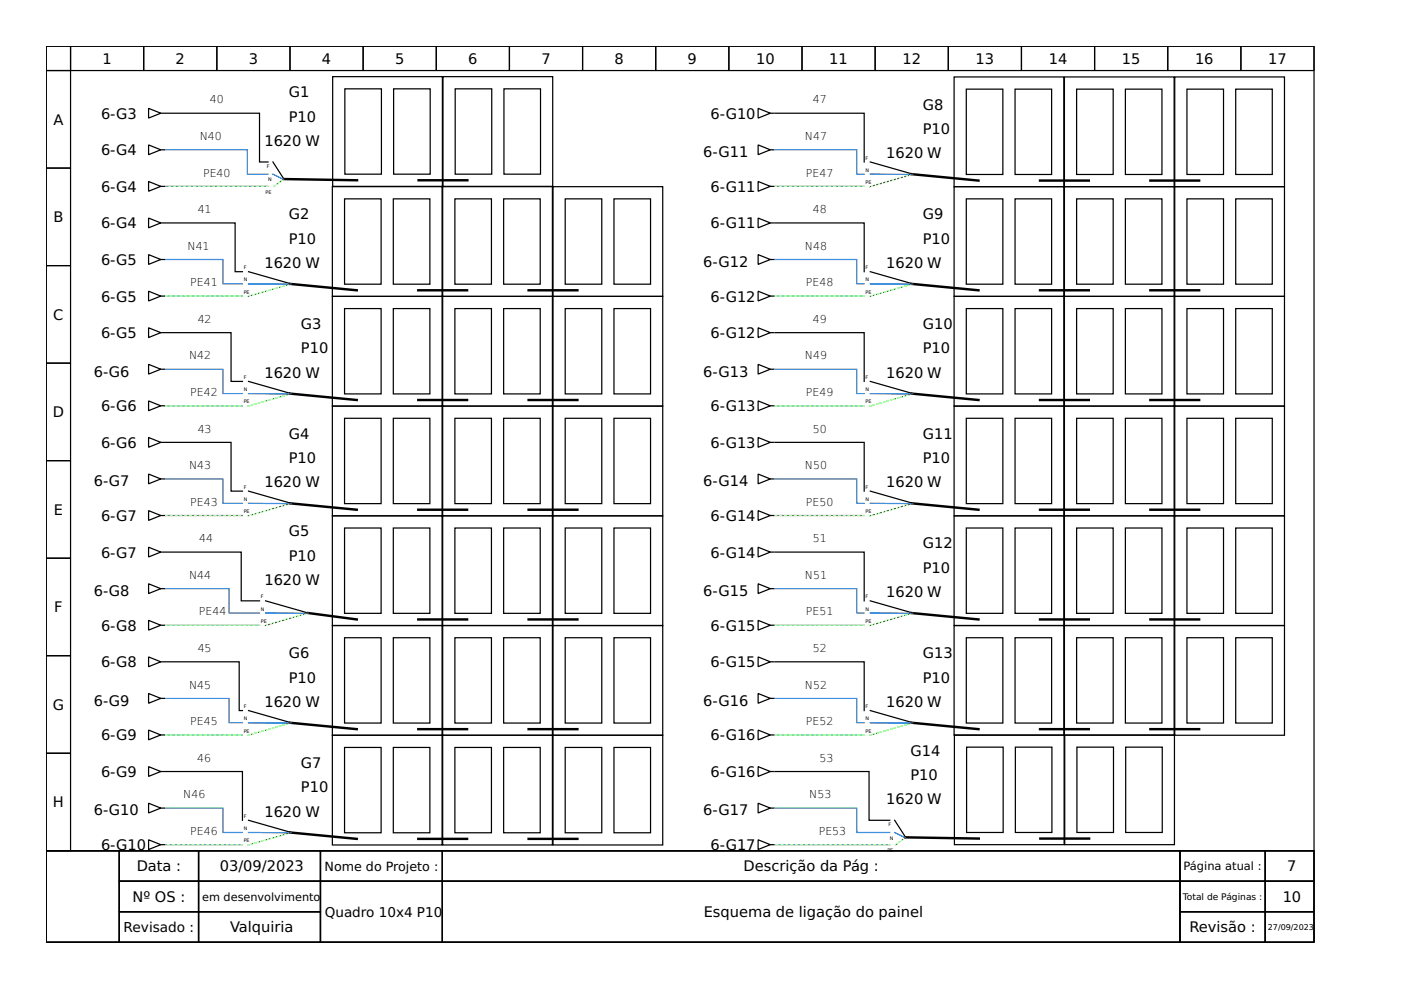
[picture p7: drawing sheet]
<svg xmlns="http://www.w3.org/2000/svg" width="297mm" height="210mm" viewBox="0 0 297 210" stroke-linecap="round" stroke-linejoin="round" font-family="sans-serif">
<g fill="none" stroke="#000" stroke-width=".26">
<path d="M9.8 9.8h268.8v170.6h-268.8zM9.8 9.8h5.2v5.2h-5.2zM9.8 15h5.2v20.6h-5.2zM15 9.8h15.5v5.2h-15.5zM30.5 9.8h15.5v5.2h-15.5zM46 9.8h15.5v5.2h-15.5zM61.5 9.8h15.5v5.2h-15.5zM70.5 16.3h23.3v23.2h-23.3zM73.1 18.8h7.8v18.1h-7.8zM77 9.8h15.5v5.2h-15.5zM83.5 18.8h7.7v18.1h-7.7zM92.5 9.8h15.5v5.2h-15.5z"/>
<path d="M93.9 16.3h23.3v23.2h-23.3zM96.5 18.8h7.8v18.1h-7.8zM106.8 18.8h7.8v18.1h-7.8zM108 9.8h15.5v5.2h-15.5zM123.5 9.8h15.5v5.2h-15.5zM139 9.8h15.5v5.2h-15.5zM154.5 9.8h15.5v5.2h-15.5zM170 9.8h15.6v5.2h-15.6zM185.6 9.8h15.5v5.2h-15.5zM201.1 9.8h15.5v5.2h-15.5zM202.3 16.3h23.2v23.3h-23.2zM204.9 18.9h7.7v18.1h-7.7z"/>
<path d="M215.2 18.9h7.8v18.1h-7.8zM216.6 9.8h15.5v5.2h-15.5zM225.7 16.3h23.2v23.3h-23.2zM228.3 18.9h7.7v18.1h-7.7zM232.1 9.8h15.5v5.2h-15.5zM238.6 18.9h7.8v18.1h-7.8zM247.6 9.8h15.5v5.2h-15.5zM249.1 16.3h23.2v23.3h-23.2zM251.7 18.9h7.7v18.1h-7.7zM262 18.9h7.7v18.1h-7.7zM263.1 9.8h15.5v5.2h-15.5zM9.8 35.6h5.2v20.7h-5.2z"/>
<path d="M31.5 38.5l2.6 1-2.6 1zM31.5 23l2.6 1-2.6 1zM31.5 30.7l2.6 1.1-2.6 1zM34.1 31.8h.8M34.1 39.5h.8M34.1 24h.8M35.1 24h19.9v10.3h1.8M57.9 34.3l2.3 3.7M70.5 39.6h23.2v23.2h-23.2zM93.9 39.6h23.2v23.2h-23.2zM117.2 39.6h23.3v23.2h-23.3zM160.7 30.7l2.6 1.1-2.6 1z"/>
<path d="M160.7 38.5l2.6 1-2.6 1zM160.7 23l2.6 1-2.6 1zM163.3 31.8h.8M163.3 39.5h.8M163.3 24h.8M164.4 24h18.8v10.3M184.5 34.3l9.1 2.6M202.3 39.6h23.2v23.2h-23.2zM225.7 39.6h23.2v23.2h-23.2zM249.1 39.6h23.2v23.2h-23.2zM9.8 56.3h5.2v20.7h-5.2zM31.5 46.2l2.6 1.1-2.6 1z"/>
<path d="M31.5 54l2.6 1-2.6 1.1zM34.1 47.3h.8M34.1 55h.8M35.1 47.3h14.8v10.3h1.5M52.7 57.6l9 2.6M73.1 42.2h7.7v18.1h-7.7zM83.4 42.2h7.7v18.1h-7.7zM96.4 42.2h7.8v18.1h-7.8zM106.8 42.2h7.7v18.1h-7.7zM119.8 42.2h7.8v18.1h-7.8zM130.2 42.2h7.7v18.1h-7.7zM160.7 46.2l2.6 1.1-2.6 1z"/>
<path d="M160.7 54l2.6 1-2.6 1.1zM163.3 47.3h.8M163.3 55h.8M164.4 47.3h18.8v10.3M184.5 57.6l9.1 2.6M204.9 42.2h7.7v18.1h-7.7zM215.2 42.2h7.8v18.1h-7.8zM228.3 42.2h7.7v18.1h-7.7zM238.6 42.2h7.8v18.1h-7.8zM251.7 42.2h7.7v18.1h-7.7zM262 42.2h7.7v18.1h-7.7zM9.8 77h5.2v20.7h-5.2z"/>
<path d="M31.5 69.5l2.6 1-2.6 1.1zM31.5 77.3l2.6 1-2.6 1zM31.5 61.7l2.6 1.1-2.6 1zM34.1 70.5h.8M34.1 78.3h.8M34.1 62.8h.8M35.1 70.5h13.9v10.4h2.4M70.5 62.8h23.2v23.3h-23.2zM73.1 65.4h7.7v18.1h-7.7zM83.4 65.4h7.7v18.1h-7.7zM93.9 62.8h23.2v23.3h-23.2zM96.4 65.4h7.8v18.1h-7.8z"/>
<path d="M106.8 65.4h7.7v18.1h-7.7zM117.2 62.8h23.3v23.3h-23.3zM119.8 65.4h7.8v18.1h-7.8zM130.2 65.4h7.7v18.1h-7.7zM160.7 69.5l2.6 1-2.6 1.1zM160.7 77.3l2.6 1-2.6 1zM160.7 61.7l2.6 1.1-2.6 1zM163.3 70.5h.8M163.3 78.3h.8M163.3 62.8h.8M164.4 70.5h18.8v10.4M202.3 62.8h23.2v23.3h-23.2z"/>
<path d="M204.9 65.4h7.7v18.1h-7.7zM215.2 65.4h7.8v18.1h-7.8zM225.7 62.8h23.2v23.3h-23.2zM228.3 65.4h7.7v18.1h-7.7zM238.6 65.4h7.8v18.1h-7.8zM249.1 62.8h23.2v23.3h-23.2zM251.7 65.4h7.7v18.1h-7.7zM262 65.4h7.7v18.1h-7.7zM9.8 97.7h5.2v20.6h-5.2zM31.5 92.8l2.6 1-2.6 1zM31.5 85l2.6 1-2.6 1.1zM34.1 93.8h.8"/>
<path d="M34.1 86h.8M35.1 93.8h13.9v10.3h2.4M52.7 80.9l9 2.6M70.5 86.1h23.2v23.3h-23.2zM73.1 88.7h7.7v18.1h-7.7zM83.4 88.7h7.7v18.1h-7.7zM93.9 86.1h23.2v23.3h-23.2zM96.4 88.7h7.8v18.1h-7.8zM106.8 88.7h7.7v18.1h-7.7zM117.2 86.1h23.3v23.3h-23.3zM119.8 88.7h7.8v18.1h-7.8zM130.2 88.7h7.7v18.1h-7.7z"/>
<path d="M160.7 92.8l2.6 1-2.6 1zM160.7 85l2.6 1-2.6 1.1zM163.3 93.8h.8M163.3 86h.8M164.4 93.8h18.8v10.3M184.5 80.9l9.1 2.6M202.3 86.1h23.2v23.3h-23.2zM204.9 88.7h7.7v18.1h-7.7zM215.2 88.7h7.8v18.1h-7.8zM225.7 86.1h23.2v23.3h-23.2zM228.3 88.7h7.7v18.1h-7.7zM238.6 88.7h7.8v18.1h-7.8z"/>
<path d="M249.1 86.1h23.2v23.3h-23.2zM251.7 88.7h7.7v18.1h-7.7zM262 88.7h7.7v18.1h-7.7zM9.8 118.3h5.2v20.7h-5.2zM31.5 100.5l2.6 1-2.6 1.1zM31.5 116l2.6 1.1-2.6 1zM31.5 108.3l2.6 1-2.6 1zM34.1 101.5h.8M34.1 117.1h.8M34.1 109.3h.8M35.1 117.1h16v10.3h3.9M52.7 104.1l9 2.6"/>
<path d="M70.5 109.4h23.2v23.2h-23.2zM73.1 112h7.7v18h-7.7zM83.4 112h7.7v18h-7.7zM93.9 109.4h23.2v23.2h-23.2zM96.4 112h7.8v18h-7.8zM106.8 112h7.7v18h-7.7zM117.2 109.4h23.3v23.2h-23.3zM119.8 112h7.8v18h-7.8zM130.2 112h7.7v18h-7.7zM160.7 100.5l2.6 1-2.6 1.1zM160.7 116l2.6 1.1-2.6 1zM160.7 108.3l2.6 1-2.6 1z"/>
<path d="M163.3 101.5h.8M163.3 117.1h.8M163.3 109.3h.8M164.4 117.1h18.8v10.3M184.5 104.1l9.1 2.6M202.3 109.4h23.2v23.2h-23.2zM204.9 112h7.7v18h-7.7zM215.2 112h7.8v18h-7.8zM225.7 109.4h23.2v23.2h-23.2zM228.3 112h7.7v18h-7.7zM238.6 112h7.8v18h-7.8zM249.1 109.4h23.2v23.2h-23.2z"/>
<path d="M251.7 112h7.7v18h-7.7zM262 112h7.7v18h-7.7zM9.8 139h5.2v20.7h-5.2zM31.5 139.3l2.6 1-2.6 1.1zM31.5 131.5l2.6 1.1-2.6 1zM31.5 123.8l2.6 1-2.6 1zM34.1 132.6h.8M34.1 124.8h.8M56.3 127.4l9.1 2.6M70.5 132.6h23.2v23.3h-23.2zM73.1 135.2h7.7v18.1h-7.7zM83.4 135.2h7.7v18.1h-7.7z"/>
<path d="M93.9 132.6h23.2v23.3h-23.2zM96.4 135.2h7.8v18.1h-7.8zM106.8 135.2h7.7v18.1h-7.7zM117.2 132.6h23.3v23.3h-23.3zM119.8 135.2h7.8v18.1h-7.8zM130.2 135.2h7.7v18.1h-7.7zM160.7 139.3l2.6 1-2.6 1.1zM160.7 131.5l2.6 1.1-2.6 1zM160.7 123.8l2.6 1-2.6 1zM163.3 132.6h.8M163.3 124.8h.8M184.5 127.4l9.1 2.6"/>
<path d="M202.3 132.6h23.2v23.3h-23.2zM204.9 135.2h7.7v18.1h-7.7zM215.2 135.2h7.8v18.1h-7.8zM225.7 132.6h23.2v23.3h-23.2zM228.3 135.2h7.7v18.1h-7.7zM238.6 135.2h7.8v18.1h-7.8zM249.1 132.6h23.2v23.3h-23.2zM251.7 135.2h7.7v18.1h-7.7zM262 135.2h7.7v18.1h-7.7zM9.8 159.7h5.2v20.7h-5.2zM31.5 147l2.6 1.1-2.6 1zM31.5 154.8l2.6 1-2.6 1.1z"/>
<path d="M34.1 140.3h.8M34.1 148.1h.8M34.1 155.8h.8M35.1 140.3h15.6v10.4h.7M52.7 150.7l9 2.5M70.5 155.9h23.2v23.3h-23.2zM73.1 158.5h7.7v18.1h-7.7zM83.4 158.5h7.7v18.1h-7.7zM93.9 155.9h23.2v23.3h-23.2zM96.4 158.5h7.8v18.1h-7.8zM106.8 158.5h7.7v18.1h-7.7zM117.2 155.9h23.3v23.3h-23.3z"/>
<path d="M119.8 158.5h7.8v18.1h-7.8zM130.2 158.5h7.7v18.1h-7.7zM160.7 147l2.6 1.1-2.6 1zM160.7 154.8l2.6 1-2.6 1.1zM163.3 140.3h.8M163.3 148.1h.8M163.3 155.8h.8M164.4 140.3h18.8v10.4M184.5 150.7l9.1 2.5M202.4 155.8h23.2v23.3h-23.2zM204.9 158.4h7.8v18.1h-7.8zM215.3 158.4h7.7v18.1h-7.7z"/>
<path d="M225.7 155.8h23.3v23.3h-23.3zM228.3 158.4h7.8v18.1h-7.8zM238.7 158.4h7.7v18.1h-7.7zM31.5 162.5l2.6 1.1-2.6 1zM31.5 178.1l2.6 1-2.6 1zM31.5 170.3l2.6 1-2.6 1.1zM34.1 171.3h.8M34.1 163.6h.8M34.1 179.1h.8M35.1 163.6h16.3v10.3M52.7 173.9l9 2.6M160.7 170.3l2.6 1-2.6 1.1z"/>
<path d="M160.7 162.5l2.6 1.1-2.6 1zM160.7 178.1l2.6 1-2.6 1zM163.3 171.3h.8M163.3 163.6h.8M163.3 179.1h.8M164.4 163.6h19.9v10.3h4.4M189.7 173.9l2.3 3.6M9.8 180.4h268.8v19.4h-268.8zM9.8 180.4h15.5v19.4h-15.5zM25.3 180.4h16.8v6.4h-16.8zM25.3 186.8h16.8v6.5h-16.8zM25.3 193.3h16.8v6.5h-16.8z"/>
<path d="M42.1 180.4h25.8v6.4h-25.8zM42.1 186.8h25.8v6.5h-25.8zM42.1 193.3h25.8v6.5h-25.8zM67.9 180.4h25.9v6.4h-25.9zM67.9 186.8h25.9v13h-25.9zM93.8 180.4h156.4v6.4h-156.4zM93.8 186.8h156.4v13h-156.4zM250.2 180.4h18.1v6.4h-18.1zM250.2 186.8h18.1v6.5h-18.1zM250.2 193.3h18.1v6.5h-18.1zM268.3 180.4h10.3v6.4h-10.3zM268.3 186.8h10.3v6.5h-10.3z"/>
<path d="M268.3 193.3h10.3v6.5h-10.3z"/>
</g>
<g fill="none" stroke="#000" stroke-width=".52">
<path d="M60.2 38l15.5 .2M88.8 38.2h10.3M193.3 36.9l14.2 1.4M220.5 38.3h10.3M243.9 38.3h10.3M61.5 60.2l14.1 1.3M88.7 61.5h10.3M112.1 61.5h10.3M193.3 60.2l14.2 1.3M220.5 61.5h10.3M243.9 61.5h10.3M61.5 83.5l14.1 1.3"/>
<path d="M88.7 84.8h10.3M112.1 84.8h10.3M193.3 83.5l14.2 1.3M220.5 84.8h10.3M243.9 84.8h10.3M61.5 106.7l14.1 1.4M88.7 108.1h10.3M112.1 108.1h10.3M193.3 106.7l14.2 1.4M220.5 108.1h10.3M243.9 108.1h10.3M65.4 130l10.2 1.3"/>
<path d="M88.7 131.3h10.3M112.1 131.3h10.3M193.3 130l14.2 1.3M220.5 131.3h10.3M243.9 131.3h10.3M61.5 153.2l14.1 1.4M88.7 154.6h10.3M112.1 154.6h10.3M193.3 153.2l14.2 1.4M220.5 154.6h10.3M243.9 154.6h10.3M61.5 176.5l14.1 1.4"/>
<path d="M88.7 177.9h10.3M112.1 177.9h10.3M192 177.5l15.5 .3M220.6 177.8h10.3"/>
</g>
<g fill="none" stroke="#00f" stroke-width=".26">
<path d="M57.9 36.9l2 1.1M184.5 36.9l8.7 .1M52.7 60.2l8.7 .1M184.5 60.2l8.7 .1M52.7 83.5h8.7M184.5 83.5h8.7M52.7 106.7l8.7 .1M184.5 106.7l8.7 .1M56.3 130h8.7M184.5 130h8.7M52.7 153.2l8.7 .1M184.5 153.2l8.7 .1"/>
<path d="M52.7 176.5l8.7 .1M189.7 176.5l2.1 1"/>
</g>
<g fill="none" stroke="#0f0" stroke-width=".26" stroke-dasharray=".3 .5">
<path d="M60.2 38l-2.1 1.5M193.6 36.9l-9.1 2.7M61.7 60.2l-9.1 2.6M193.6 60.2l-9.1 2.6M61.7 83.5l-9.1 2.6M193.6 83.5l-9.1 2.6M61.7 106.7l-9.1 2.7M193.6 106.7l-9.1 2.7M65.4 130l-9.2 2.6M193.6 130l-9.1 2.6M61.7 153.2l-9.1 2.7M193.6 153.2l-9.1 2.7"/>
<path d="M61.7 176.5l-9.1 2.7M192 177.5l-2.1 1.6"/>
</g>
<g fill="none" stroke="#3584e4" stroke-width=".26">
<path d="M35.1 31.8h17.3v5.1h4.4M164.4 31.8h17.3v5.1h1.5M35.1 55h12.2v5.2h4.1M164.4 55h17.3v5.2h1.5M35.1 78.3h12.2v5.2h4.1M164.4 78.3h17.3v5.2h1.5M35.1 101.5h12.2v5.2h4.1M164.4 101.5h17.3v5.2h1.5M35.1 124.8h13.5v5.2h6.4M164.4 124.8h17.3v5.2h1.5M35.1 148.1h13.5v5.1h2.8M164.4 148.1h17.3v5.1h1.5"/>
<path d="M35.1 171.3h12.2v5.2h4.1M164.4 171.3h17.3v5.2h7"/>
</g>
<g fill="none" stroke="#2ec27e" stroke-width=".26">
<path d="M35.1 39.5h21.7M164.4 39.5h18.8M35.1 62.8h16.3M164.4 62.8h18.8M35.1 86h16.3M164.4 86h18.8M35.1 109.3h16.3M164.4 109.3h18.8M35.1 132.6h19.9M164.4 132.6h18.8M35.1 155.8h16.3M164.4 155.8h18.8"/>
<path d="M35.1 179.1h16.3M164.4 179.1h24.3"/>
</g>
<g fill="none" stroke="#f9f06b" stroke-width=".26" stroke-dasharray=".3 .8">
<path d="M56.8 39.5h-21.7M183.2 39.5h-18.8M35.1 62.8h16.3M183.2 62.8h-18.8M35.1 86h16.3M183.2 86h-18.8M35.1 109.3h16.3M183.2 109.3h-18.8M35.1 132.6h19.9M183.2 132.6h-18.8M35.1 155.8h16.3M183.2 155.8h-18.8"/>
<path d="M51.4 179.1h-16.3M188.7 179.1h-24.3"/>
</g>
<g font-size="3.1">
<text x="21.7" y="13.5">1</text>
<text x="37.2" y="13.5">2</text>
<text x="52.7" y="13.5">3</text>
<text x="68.3" y="13.5">4</text>
<text x="83.8" y="13.5">5</text>
<text x="99.3" y="13.5">6</text>
<text x="114.8" y="13.5">7</text>
<text x="130.3" y="13.5">8</text>
<text x="145.8" y="13.5">9</text>
<text x="160.3" y="13.5">10</text>
<text x="175.8" y="13.5">11</text>
<text x="191.3" y="13.5">12</text>
<text x="206.8" y="13.5">13</text>
<text x="222.4" y="13.5">14</text>
<text x="237.9" y="13.5">15</text>
<text x="253.4" y="13.5">16</text>
<text x="268.9" y="13.5">17</text>
<text x="61.2" y="20.6">G1</text>
<text x="195.6" y="23.2">G8</text>
<text x="11.3" y="26.5">A</text>
<text x="21.4" y="25.2">6-G3</text>
<text x="61.2" y="25.8">P10</text>
<text x="150.7" y="25.2">6-G10</text>
<text x="195.6" y="28.4">P10</text>
<text x="21.4" y="32.9">6-G4</text>
<text x="56.1" y="31">1620 W</text>
<text x="149.1" y="33.3">6-G11</text>
<text x="187.9" y="33.6">1620 W</text>
<text x="21.4" y="40.7">6-G4</text>
<text x="150.7" y="40.7">6-G11</text>
<text x="11.3" y="47.1">B</text>
<text x="61.2" y="46.5">G2</text>
<text x="195.6" y="46.5">G9</text>
<text x="21.4" y="48.4">6-G4</text>
<text x="61.2" y="51.7">P10</text>
<text x="150.7" y="48.4">6-G11</text>
<text x="195.6" y="51.7">P10</text>
<text x="21.4" y="56.2">6-G5</text>
<text x="56.1" y="56.8">1620 W</text>
<text x="149.1" y="56.6">6-G12</text>
<text x="187.9" y="56.8">1620 W</text>
<text x="21.4" y="63.9">6-G5</text>
<text x="150.7" y="63.9">6-G12</text>
<text x="11.3" y="67.8">C</text>
<text x="21.4" y="71.7">6-G5</text>
<text x="63.8" y="69.8">G3</text>
<text x="150.7" y="71.7">6-G12</text>
<text x="195.6" y="69.8">G10</text>
<text x="63.8" y="74.9">P10</text>
<text x="195.6" y="74.9">P10</text>
<text x="19.9" y="79.8">6-G6</text>
<text x="56.1" y="80.1">1620 W</text>
<text x="149.1" y="79.8">6-G13</text>
<text x="187.9" y="80.1">1620 W</text>
<text x="11.2" y="88.5">D</text>
<text x="21.4" y="87.2">6-G6</text>
<text x="150.7" y="87.2">6-G13</text>
<text x="21.4" y="95">6-G6</text>
<text x="61.2" y="93">G4</text>
<text x="150.7" y="95">6-G13</text>
<text x="195.6" y="93">G11</text>
<text x="61.2" y="98.2">P10</text>
<text x="195.6" y="98.2">P10</text>
<text x="19.9" y="103.1">6-G7</text>
<text x="56.1" y="103.4">1620 W</text>
<text x="149.1" y="103.1">6-G14</text>
<text x="187.9" y="103.4">1620 W</text>
<text x="11.4" y="109.2">E</text>
<text x="21.4" y="110.5">6-G7</text>
<text x="61.2" y="113.7">G5</text>
<text x="150.7" y="110.5">6-G14</text>
<text x="21.4" y="118.2">6-G7</text>
<text x="61.2" y="118.9">P10</text>
<text x="150.7" y="118.2">6-G14</text>
<text x="195.6" y="116.3">G12</text>
<text x="56.1" y="124">1620 W</text>
<text x="195.6" y="121.4">P10</text>
<text x="11.5" y="129.8">F</text>
<text x="19.9" y="126.4">6-G8</text>
<text x="149.1" y="126.4">6-G15</text>
<text x="187.9" y="126.6">1620 W</text>
<text x="21.4" y="133.7">6-G8</text>
<text x="150.7" y="133.7">6-G15</text>
<text x="21.4" y="141.5">6-G8</text>
<text x="61.2" y="139.5">G6</text>
<text x="150.7" y="141.5">6-G15</text>
<text x="195.6" y="139.5">G13</text>
<text x="19.9" y="149.6">6-G9</text>
<text x="56.1" y="149.9">1620 W</text>
<text x="61.2" y="144.7">P10</text>
<text x="149.1" y="149.6">6-G16</text>
<text x="187.9" y="149.9">1620 W</text>
<text x="195.6" y="144.7">P10</text>
<text x="11.2" y="150.5">G</text>
<text x="21.4" y="157">6-G9</text>
<text x="150.7" y="157">6-G16</text>
<text x="193" y="160.2">G14</text>
<text x="21.4" y="164.7">6-G9</text>
<text x="63.8" y="168">P10</text>
<text x="63.8" y="162.8">G7</text>
<text x="150.7" y="164.7">6-G16</text>
<text x="193" y="165.4">P10</text>
<text x="11.2" y="171.2">H</text>
<text x="19.9" y="172.9">6-G10</text>
<text x="56.1" y="173.1">1620 W</text>
<text x="149.1" y="172.9">6-G17</text>
<text x="187.9" y="170.6">1620 W</text>
<text x="21.4" y="180.3">6-G10</text>
<text x="29" y="184.8">Data :</text>
<text x="46.6" y="184.8">03/09/2023</text>
<text x="150.7" y="180.3">6-G17</text>
<text x="157.6" y="184.8">Descrição da Pág :</text>
<text x="272.9" y="184.8">7</text>
<text x="28.1" y="191.2">Nº OS :</text>
<text x="272" y="191.2">10</text>
<text x="48.8" y="197.7">Valquiria</text>
<text x="149.2" y="194.5">Esquema de ligação do painel</text>
<text x="252.2" y="197.7">Revisão :</text>
</g>
<g font-size="2.9">
<text x="26.2" y="197.6">Revisado :</text>
<text x="68.9" y="194.4">Quadro 10x4 P10</text>
</g>
<text font-size="2.7" x="68.8" y="184.6">Nome do Projeto :</text>
<g font-size="2.4">
<text x="250.9" y="184.5">Página atual :</text>
<text x="42.9" y="191">em desenvolvimento</text>
</g>
<g font-size="2.3">
<text x="44.5" y="21.9">40</text>
<text x="172.3" y="21.9">47</text>
<text x="42.3" y="29.7">N40</text>
<text x="170.7" y="29.7">N47</text>
<text x="43.1" y="37.4">PE40</text>
<text x="170.9" y="37.4">PE47</text>
<text x="41.9" y="45.2">41</text>
<text x="172.3" y="45.2">48</text>
<text x="39.8" y="53">N41</text>
<text x="170.7" y="53">N48</text>
<text x="40.3" y="60.7">PE41</text>
<text x="170.9" y="60.7">PE48</text>
<text x="41.9" y="68.5">42</text>
<text x="172.3" y="68.5">49</text>
<text x="40.1" y="76.2">N42</text>
<text x="170.7" y="76.2">N49</text>
<text x="40.3" y="84">PE42</text>
<text x="170.9" y="84">PE49</text>
<text x="41.9" y="91.7">43</text>
<text x="172.3" y="91.7">50</text>
<text x="40.1" y="99.5">N43</text>
<text x="170.7" y="99.5">N50</text>
<text x="40.3" y="107.2">PE43</text>
<text x="170.9" y="107.2">PE50</text>
<text x="42.2" y="115">44</text>
<text x="172.3" y="115">51</text>
<text x="40.1" y="122.7">N44</text>
<text x="170.7" y="122.7">N51</text>
<text x="42.2" y="130.5">PE44</text>
<text x="170.9" y="130.5">PE51</text>
<text x="41.9" y="138.3">45</text>
<text x="172.3" y="138.3">52</text>
<text x="40.1" y="146">N45</text>
<text x="170.7" y="146">N52</text>
<text x="40.3" y="153.8">PE45</text>
<text x="170.9" y="153.8">PE52</text>
<text x="41.8" y="161.5">46</text>
<text x="173.7" y="161.5">53</text>
<text x="38.8" y="169.3">N46</text>
<text x="171.6" y="169.3">N53</text>
<text x="40.3" y="177">PE46</text>
<text x="173.6" y="177">PE53</text>
</g>
<text font-size="1.9" x="250.8" y="190.8">Total de Páginas :</text>
<text font-size="1.7" x="268.8" y="197.2">27/09/2023</text>
<g font-size="1">
<text x="56.6" y="35.6">F</text>
<text x="183.5" y="33.8">F</text>
<text x="56.3" y="41.1">PE</text>
<text x="56.8" y="38.5">N</text>
<text x="183.5" y="36.4">N</text>
<text x="183.5" y="39">PE</text>
<text x="51.7" y="59.7">N</text>
<text x="51.7" y="57.1">F</text>
<text x="183.5" y="59.7">N</text>
<text x="183.5" y="57.1">F</text>
<text x="51.7" y="62.3">PE</text>
<text x="183.5" y="62.3">PE</text>
<text x="51.7" y="82.9">N</text>
<text x="51.7" y="80.4">F</text>
<text x="183.5" y="82.9">N</text>
<text x="183.5" y="80.4">F</text>
<text x="51.7" y="85.5">PE</text>
<text x="183.5" y="85.5">PE</text>
<text x="51.7" y="106.2">N</text>
<text x="51.7" y="103.6">F</text>
<text x="183.5" y="106.2">N</text>
<text x="183.5" y="103.6">F</text>
<text x="51.7" y="108.8">PE</text>
<text x="183.5" y="108.8">PE</text>
<text x="55.3" y="129.5">N</text>
<text x="55.3" y="126.9">F</text>
<text x="183.5" y="129.5">N</text>
<text x="183.5" y="126.9">F</text>
<text x="55.3" y="132">PE</text>
<text x="183.5" y="132">PE</text>
<text x="51.7" y="152.7">N</text>
<text x="51.7" y="150.1">F</text>
<text x="51.7" y="155.3">PE</text>
<text x="183.5" y="152.7">N</text>
<text x="183.5" y="150.1">F</text>
<text x="183.5" y="155.3">PE</text>
<text x="51.7" y="173.4">F</text>
<text x="51.7" y="176">N</text>
<text x="51.7" y="178.6">PE</text>
<text x="188.4" y="175.2">F</text>
<text x="188.7" y="178.1">N</text>
<text x="188.1" y="180.6">PE</text>
</g>
</svg>
